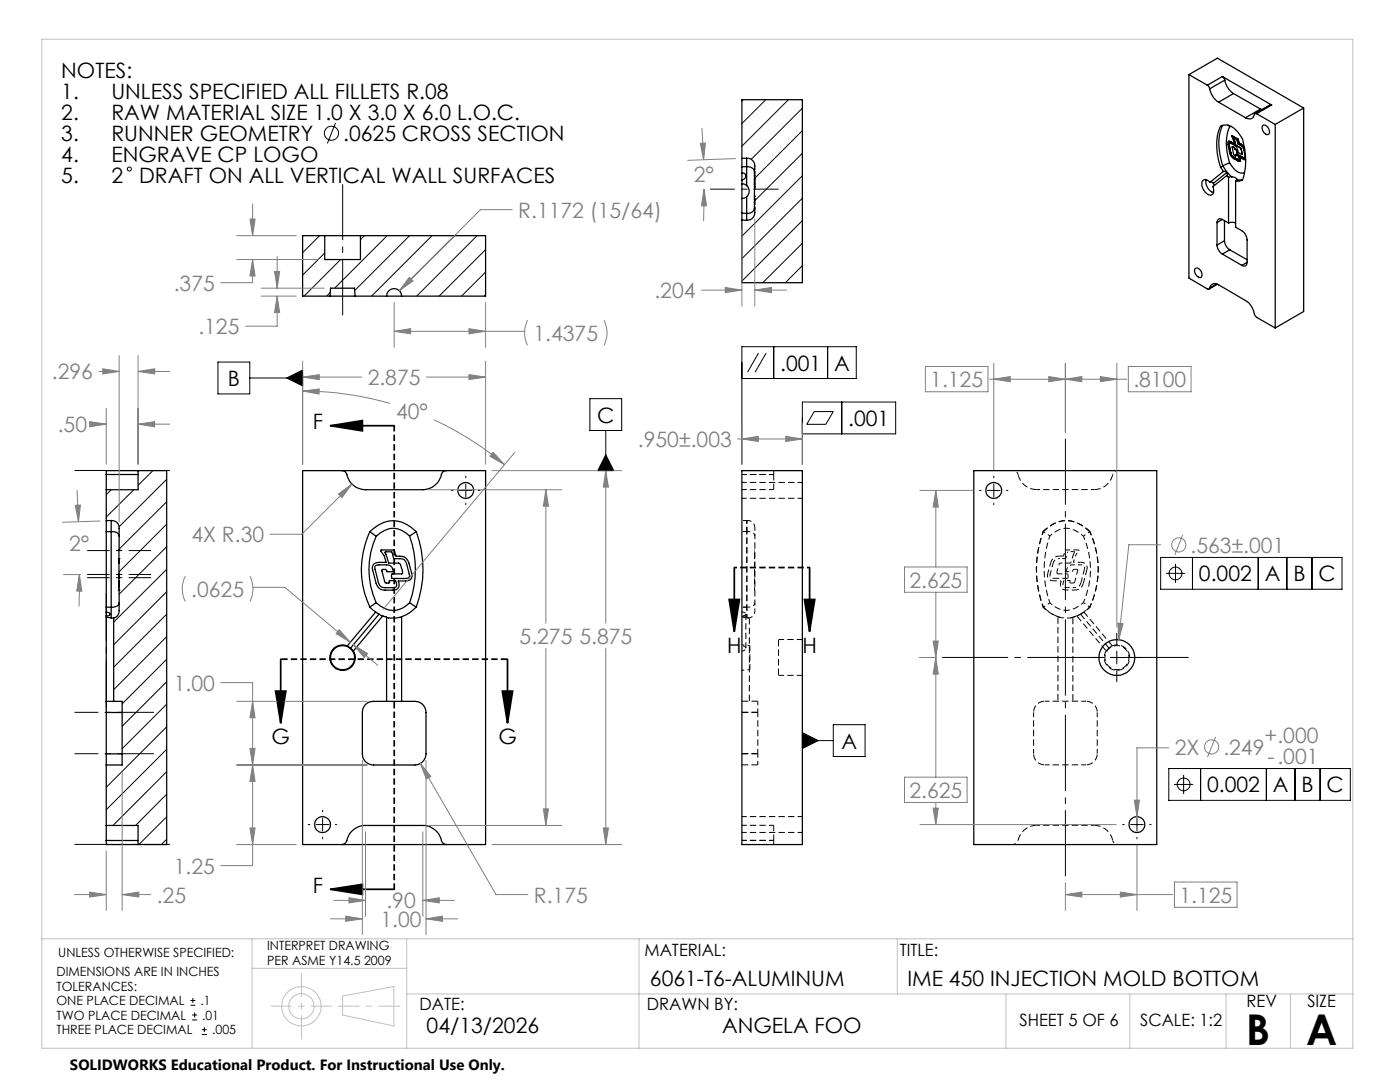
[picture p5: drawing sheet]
<svg xmlns="http://www.w3.org/2000/svg" width="279mm" height="216mm" viewBox="0 0 279 216" stroke-linecap="round" stroke-linejoin="round" font-family="sans-serif">
<g fill="none" stroke="#c0c0c0" stroke-width=".2">
<path d="M8.4 7.8h261.6v201.4h-261.6zM8.4 187.3h261.6M50.3 187.3v21.8M50.3 193.2h30.9M68.4 198.8l10.2-2v7.9l-10.2-2.2zM81.2 198.3h188.8M81.2 187.3v21.9M127.5 187.3v21.9M179.1 187.3v11M200.8 198.3v10.9M225.5 198.3v10.9M244.7 198.3v10.9"/>
<path d="M257.5 198.3v10.9"/>
<circle cx="60.2" cy="200.8" r="2.53"/>
<circle cx="60.2" cy="200.8" r="3.9"/>
</g>
<path d="M60.2 194.2v13.1" fill="none" stroke="#c0c0c0" stroke-width=".2" stroke-dasharray="15.2 1.3 1.3 1.3" stroke-dashoffset="10.6" stroke-linecap="butt"/>
<path d="M54.1 200.8h12.1" fill="none" stroke="#c0c0c0" stroke-width=".2" stroke-dasharray="15.2 1.3 1.3 1.3" stroke-dashoffset="11.1" stroke-linecap="butt"/>
<path d="M67.4 200.8h12.5" fill="none" stroke="#c0c0c0" stroke-width=".2" stroke-dasharray="15.2 1.3 1.3 1.3" stroke-dashoffset="10.9" stroke-linecap="butt"/>
<g fill="none" stroke="#000" stroke-width=".25">
<path d="M237.3 14.9v40.6l3.6 2.1 .3 .1 .2-.2M237.3 14.9l3.6 2.1M237.3 14.9l5.7-3.3 17.2 10M240.9 17l.5 .7M241.4 17.7a4 4 0 0 0 1.8 2.7M243.9 15.3l.5 .7M243.9 15.3l9.9 5.7M243.9 15.3l-3 1.7M244.4 16a4.1 4.1 0 0 0 1.8 2.7M244.4 16l-3 1.7M246.2 18.7l5.4 3.1M246.2 18.7l-3 1.7"/>
<path d="M148.1 31.7v1.6M148.1 39.6v2.9M148.1 36.7l.5 .1 .4 .2M148.1 33.3v1.2a.71 .71 0 0 1 .7 .7 .71 .71 0 0 1-.7 .7M148.1 35.9v.8M148.1 34.5v1.4M148.1 36.7v2.9M148.1 33.3h.9M149 33.3a1.3 1.3 0 0 1 1.6 .8M149 31.6a1.61 1.61 0 0 1 1.6 2.2v1.2M149 33.3v3.7M149 39.3v3.3"/>
<path d="M149 37a1.46 1.46 0 0 1 0 2.3M149 39.3l-.9 .3M149 31.6v1.7M149 31.6h-.9v-11.7h12v36.5h-12v-12.5M150.6 37.3h.1M150.6 39.2h.1M150.6 36.3v.4M150.6 36.7v.1M150.6 39.8h.1M150.6 35v.7M150.6 35.9v.4M150.6 36.8v3"/>
<path d="M150.6 39.9v.5M150.6 34.3v3.4M150.6 39.6v1.2M150.6 34.4h.1M150.6 35h.1M150.6 36.3h.1M150.6 35.9h.1M150.6 36.7h.1M150.6 36.8h.1M150.6 35.7v.2M240.7 35.9a2.21 2.21 0 0 0 1.5 2.5M241.5 36.4l.4-.1 .2 .3"/>
<path d="M242.1 36.6l.2 .3-.2 .3M243.2 20.4l5.4 3.1M243.6 33.4a11 11 0 0 1 0-8.2 2.72 2.72 0 0 1 3.4 1.1l1 1.4a13.5 13.5 0 0 1 0 8.2l-.6 .2h-.8M243.6 33.4l.6 .8M244 25a10.9 10.9 0 0 0 .1 8.1M244.1 33.1l.5 .9 1.2 1.3M244.1 33.1l-.5 .3M244.2 34.2h.2l.4 .2M244.2 34.2l-2.7 2.2M244.8 35l-2.8 2.3a1.05 1.05 0 0 1-.5 1.6 2.11 2.11 0 0 1-1.4-3 1.06 1.06 0 0 1 1.4 .5M244.8 35l.4 .4M244.8 34.4l.2 .3-.2 .3"/>
<path d="M244.8 34.4l-2.7 2.2M245.1 25l.3 .3M245.2 28.2l.5 .1M245.2 28.2h-.1M245.2 35.4v9.1M245.3 28.9v-.3l.1-.1 1 .5 .5 .5 .1 .6-.6-.3M245.3 28.9l.3 1.6M245.3 28.9h.1M245.4 28.5l-.1 .4M245.4 25.3a10 10 0 0 0 0 7.2M245.4 32.5l-1.3 .6M245.4 32.5a3.3 3.3 0 0 0 2.2 2l.8-.1"/>
<path d="M245.6 30.5l.2 .5 .4 .4M245.6 28.3l-.3-.1-.3 .2 .4 2a2.47 2.47 0 0 0 1.9 1.8l.2-.1v-.6M245.6 30.5l.3 .7 .4 .2M245.6 30.5h.1M245.7 28.3l.6 .4M245.7 28.3h-.1M245.7 25.2l-.3 .1M245.8 35.3l.7 .1 .4 .4M245.8 35.3l-.6 .1M245.8 27.1h.1M245.9 27.1h.1M245.9 27.1l.4 1.6-.7-.4"/>
<path d="M245.9 27.1l1.2 .7M245.9 29.3h.1M246 29.3l-.1 .1 .3 1.4 .4 .3v-.1M246 29.3l.2 .1M246 29.3h.1M246.2 29.4l.2 .3M246.2 27.6l.1-.1 .6 .4a1.35 1.35 0 0 0 .9 1.3l.4 .8 .3 1.4v.2l-.4-.1M246.2 27.5v.1M246.2 31.4l.7 .4M246.2 27.6l.1 .2M246.2 27.6h.1M246.2 29.4h.1"/>
<path d="M246.2 31.4h.1M246.3 31.4l.7 .4M246.3 27.8l.3 1.1M246.3 27.8h.1M246.4 29.7v.1M246.4 29.7l.1 .1M246.4 29.8h.1M246.4 29.7h.1M246.5 29.8l.5 .3M246.6 28.9l.9 .6M246.6 28.9h.1M246.6 36.1v9.2l1.2 .7a2.37 2.37 0 0 1 1.1 1.9v4.5"/>
<path d="M246.6 31v-.1l.6 .3 .1 .7-.4-.1M246.7 30.9l-.1 .2M246.7 30.9h.1M246.7 30.9l-.1 .1M246.8 30.3l1 .5 .1-.2M246.8 30.3v.2M246.8 30.7l.1 .1M246.8 30.7h.1M246.9 30.3l-.1 .4M246.9 30.3h.1M246.9 35.8l-.3 .3M246.9 35.8h1.1"/>
<path d="M246.9 30.8h.1M246.9 30.8l1.2 .7M246.9 35.8h.1M246.9 30.3h-.1M246.9 30.8l1.3 .7M247 31.8l.3 .1M247 31.8h-.1M247.1 27.8l.2 .8M247.1 27.8h.1M247.1 27.8l.2 .7M247.3 28.6l.3 .2M247.3 28.5l.3 .3"/>
<path d="M247.3 28.5v.1M247.4 32.2h.1M247.5 29.5l.2 .3M247.5 31.5v-.1l1.1 .5M247.5 31.4v.1M247.5 31.5h.1M247.5 31.5l-.1 .7M247.5 29.5l.2 .2M247.5 29.5h.1M247.6 28.8l.4 .3 .4 .7M247.6 28.8l.8 .8M247.6 28.8h.1"/>
<path d="M247.7 29.8l.2 .8M247.7 29.7l.2 .9M247.7 29.7v.1M247.9 30.6h.1M247.9 30.6l-.1 .2M248.2 31.5l.3 .1M248.2 31.5h-.1M250.8 22.7l-.2-.1a.48 .48 0 0 0-.4 .6 1.07 1.07 0 0 1-1.6 .3M250.8 22.7l3.7 2.1M251.6 21.8l.2 .1M251.6 21.8l-3 1.7M252.1 25a1.23 1.23 0 0 1 1.1 1.8 1.22 1.22 0 0 1-1.1-1.8z"/>
<path d="M253.8 21l-.3-.1-3 1.7M253.8 21l-3 1.7M254.5 24.8v40.6M260.2 21.6l-5.7 3.2M260.2 21.6v40.6l-5.7 3.2M64.8 47h7.1M64.8 47h-4.4v12.1h5.5M64.8 47v4.8h7.1v-4.8M65.9 59.1l.1-1.6h4.7l.2 1.6M65.9 59.1h5M71.9 47h25v12.1h-26M77.2 59.1a1.5 1.5 0 0 1 1.5-1.5 1.5 1.5 0 0 1 1.5 1.5"/>
<path d="M148.1 42.5v1.4M148.1 43.9l.9 .1M148.1 42.5l.9 .1M149 42.6v1.4M150.6 41.7a1.36 1.36 0 0 1-1.6 .9M150.6 41.3a1.87 1.87 0 0 1-1.2 2.6l-.4 .1M150.6 41.7h.1M150.6 40.4v.4M150.6 40.8v.9M150.6 40.4h.1M238.5 53.6a1.1 1.1 0 0 1 1.4 1.3 .53 .53 0 0 1-.4 .5 .53 .53 0 0 1-.6-.3 1.29 1.29 0 0 1-.4-1.5zM241.4 57.5a1.06 1.06 0 0 1 1.8-.7l5.4 3.2a4.8 4.8 0 0 1 1.9 3l.3 .3 3.7 2.1"/>
<path d="M242.8 56.7l-1.4 .8M242.9 48.9a2.26 2.26 0 0 0 1 1.8M242.9 44.4v4.5M243 56.7l-1.7 1M243.9 43.8a.65 .65 0 0 0-.7-.1 .65 .65 0 0 0-.3 .7M243.9 43.8l1.3 .7M243.9 50.7l3.9 2.3M243.9 43.8l-1 .6M244.4 48a2.26 2.26 0 0 0 1 1.8M244.4 44.1v3.9M244.4 48l-1.5 .9M245.2 44.5a1.5 1.5 0 0 1 1.4 0"/>
<path d="M245.4 49.8l3.5 2M245.4 49.8l-1.5 .9M248.9 52.4a.64 .64 0 0 1-.3 .6 .64 .64 0 0 1-.8 0M248.9 52.4l-1.1 .6M21.2 94.7v3M21.2 94.7v-.8h12.1v74.6h-12.1v-.8M21.2 97.7v6.2h1M21.2 94.7h6.4M27.6 93.9v3.8h-6.4M60.4 93.9h36.5v74.6h-36.5zM68.2 93.9a1.17 1.17 0 0 1 1.2 1.2 3.8 3.8 0 0 0 3.6 2.6h11.4a4.1 4.1 0 0 0 3.8-3.3l.4-.4 .5-.1M148.1 93.9h12v74.6h-12z"/>
<path d="M194.3 93.9h36.6v74.6h-36.6zM21.2 104v2.1M21.2 106.1v15M21.2 106.1h1M22.2 106.1a1.22 1.22 0 0 1 1.6 .9M22.2 103.9a1.45 1.45 0 0 1 1.6 1.5l-.1 4.3M22.2 106.1v15.1M22.2 103.9v2.2M23.7 117.8l.1 4a1.49 1.49 0 0 1-1.1 1.5M23.7 117.8h.1M23.7 111.5h.1M23.7 109.7h.1"/>
<path d="M23.7 114.5v.2M23.7 115.3v.1M23.7 114.7v.3M23.7 116v.3M23.7 116.3v1M23.7 115.9v1.3M23.7 116.3h.1M23.7 111.5v.9M23.7 114.5v.9M23.7 109.7v4.8M23.7 115v.3M23.7 115.4v.6"/>
<path d="M23.7 117.2v.6M23.7 114.7h.1M23.7 115.3h.1M23.7 115h.1M23.7 116h.1M73.8 106.1l1.3 .9M74.9 113l.5-.3a5.1 5.1 0 0 1 2.5 .2l.3 .3 .3 .9h-1.2l-.4-.5h-.6l-.1 .2 .7 2.5h.8v-.4h1.3l.2 .7-.1 .4-.2 .2-.5 .1a3.2 3.2 0 0 1-2.5-.3l-.4-.7-.7-2.9zM75.1 107a15.9 15.9 0 0 0 0 13.3M76 109.8l2.7-.1 .3 1.3a2.24 2.24 0 0 1 2.4 .8l.8 2.6a1.1 1.1 0 0 1-1.3 1.5h-1.4a1.16 1.16 0 0 1 0 1.3 1.16 1.16 0 0 1-1.1 .6 2.8 2.8 0 0 1-3.1-.9l-.9-3.2a1.14 1.14 0 0 1 1.2-1.5h1.4l-.3-1.3zM76.9 110.1h1.3l.4 1.4a2.23 2.23 0 0 1 2.4 .5l.7 2.8-.1 .5-.7 .1h-2.7h-.1l.1-.9h2l.1-.1v-.4l-.5-1.5-2.2-.1zM81.7 107a4.4 4.4 0 0 0-6.6 0M81.7 107a19.7 19.7 0 0 1 0 13.3"/>
<path d="M83.1 106.1a21.8 21.8 0 0 1 0 15 7.5 7.5 0 0 1-2.9 1.9M83.1 106.1a5.9 5.9 0 0 0-8.5-.7l-.8 .7a17.6 17.6 0 0 0 0 15l1.2 1M83.1 106.1l-1.4 .9M21.2 123.2l1 .1M21.2 139.9h1.5M21.2 122.1l.5 .1 .3 .3-.2 .3-.6 .1M21.2 121.1v1M21.2 122.9v.3M21.2 139.9v2.3M21.2 122.1v.8M21.2 123.2v16.7M21.2 121.1l1 .1"/>
<path d="M22.2 123.3h.5M22.2 121.2v2.1M22.7 139.9h1.7v12.7h-3.2M22.7 123.3v16.6M23.8 120.3a1.13 1.13 0 0 1-1.3 .9h-.3M69.3 128.9l.7 .4M69.3 128.9a2.53 2.53 0 0 0-3.5 2.1 2.53 2.53 0 0 0 3.2 2.7 2.53 2.53 0 0 0 1.5-3.8M70 129.3l.5 .6M75 122.1l.6 .5M75 122.1l-5.7 6.8M75.1 120.3l-1.3 .9M75.1 120.3a4.4 4.4 0 0 0 6.6 0"/>
<path d="M75.6 122.6l.8 .3M75.6 122.6l-5.6 6.7M76.4 122.9l.8 .3M76.4 122.9l-5.9 7M77.2 139.9h3M77.2 139.9h-2.7a2.15 2.15 0 0 0-2.2 2.3v8.2a2.2 2.2 0 0 0 2.2 2.2h8.3a2.27 2.27 0 0 0 2.2-2.2v-8.2a2.21 2.21 0 0 0-2.2-2.3h-2.6M77.2 123.2v16.7M80.2 123a4.6 4.6 0 0 1-3 .2M80.2 123v16.9M81.7 120.3l1.4 .9M21.2 150.4v2.2M21.2 142.2v8.2"/>
<path d="M21.2 152.6v12.1M21.2 142.2h3.2M21.2 150.4h3.2M21.2 164.7v3M21.2 164.7h6.4v3.8M21.2 167.7h6.4M68.2 168.5a1.25 1.25 0 0 0 1.2-1.2 3.8 3.8 0 0 1 3.6-2.6h11.4a4 4 0 0 1 3.8 3.3l.4 .4 .5 .1"/>
<circle cx="92.9" cy="97.9" r="1.59"/>
<circle cx="198.3" cy="97.9" r="1.59"/>
<circle cx="68.4" cy="131.2" r="2.4"/>
<circle cx="222.9" cy="131.2" r="3.6"/>
<circle cx="64.4" cy="164.5" r="1.59"/>
<circle cx="226.9" cy="164.5" r="1.59"/>
</g>
<g fill="none" stroke="#000" stroke-width=".2" stroke-dasharray="1.3 .6" stroke-dashoffset=".3" stroke-linecap="butt">
<path d="M148.1 94.7h6.3M148.1 99.4h12M154.4 97.7h-6.3M154.4 94.7h-6.3M160.1 96.3h-12M149 106.1v-2.2v2.2M150.7 105.4a1.45 1.45 0 0 0-1.7-1.5M211.1 114.5l-.1-.1v-.4M212.6 109.7h2.6M213 115.4h-2.6M208.5 139.9h8.3M213.7 123.3a7.7 7.7 0 0 0 3.9-2.2"/>
<path d="M151.2 150.4v-8.3M206.3 150.4v-8.3M216.8 152.6h-8.3M219 142.1v8.3M148.1 167.7h6.3M148.1 166.1h12M154.4 167.7h-6.3M154.4 164.7h-6.3M160.1 162.9h-12"/>
</g>
<g fill="none" stroke="#000" stroke-width=".2" stroke-dasharray="1.3 .6" stroke-dashoffset=".4" stroke-linecap="butt">
<path d="M154.4 94.7v-.8M208.2 106.1l.5-.5M209.1 114.4a1.09 1.09 0 0 0 .2 1.1 1.09 1.09 0 0 0 1.1 .4M211.5 111h.7M211.5 111a1.69 1.69 0 0 0-1.8 1.3M211.7 116.1a1.12 1.12 0 0 0 .1 1.2 1.12 1.12 0 0 0 1.1 .4M214.4 117.7a1.67 1.67 0 0 0 1.8-1.3M216.9 113.7a1.1 1.1 0 0 0-.2-1.1 1.1 1.1 0 0 0-1.1-.4M216.9 105.5l.6 .6M214.1 123.2l.8-.3M215.6 122.5l-.7 .4M216.3 122.1l-.7 .4"/>
<path d="M217.5 121.2l-.5 .4M220.8 129.9l.5-.6M221.3 129.3l.7-.4M154.4 168.5v-.8"/>
</g>
<path d="M154.4 97.7v-3M217.6 106.1a6.1 6.1 0 0 0-7.6-1.4l-1.9 1.4M148.9 122.5v6.8M149.7 133.6v-4.8M222 128.9a2.54 2.54 0 0 1 3.4 2.1 2.54 2.54 0 0 1-3.1 2.7 2.54 2.54 0 0 1-1.5-3.8M154.4 167.7v-3" fill="none" stroke="#000" stroke-width=".2" stroke-dasharray="1.3 .6" stroke-dashoffset=".1" stroke-linecap="butt"/>
<g fill="none" stroke="#000" stroke-width=".2" stroke-dasharray="1.3 .6" stroke-linecap="butt">
<path d="M206.9 97.7a3.8 3.8 0 0 1-3.7-3M222.1 94.7a3.8 3.8 0 0 1-3.8 3M150.6 115.9h.1M150.6 114.4h.1M150.6 112.3h.1M150.6 114.5h.1M150.6 111h.1M150.6 112.4h.1M150.6 115.4h.1M150.6 114h.1M150.6 112.7h.1M150.6 111.5h.1"/>
<path d="M150.6 117.7h.1M150.6 116.1h.1M150.6 116.1v-.2M150.6 116.3h.1M150.6 115.8v.1M150.6 109.7h.1M150.6 115.8h.1M150.6 114.1h.1M150.6 113.6h.1M150.6 117.2h.1M150.6 114.6h.1M150.6 115.3h.1"/>
<path d="M150.6 110.1h.1M150.6 115h.1M150.6 116h.1M150.6 110.5h.1M150.6 113.9h.1M150.6 112.2h.1M150.6 110.3h.1M150.6 116.4h.1M150.6 110.9h.1M150.6 109.9h.1M150.6 113.7h.1M150.6 112.3v-.1"/>
<path d="M208.1 106.3l.1-.2M211.3 112.7l.4-.3M211.7 116.1l.1-.2M212.3 115.8l-.1 .5M212.7 114.1l.2-.5M213 114.5l.1 .1M213.1 115.3l-.1 .1M213.1 115.3v-.3M213.1 115v-.4M213.6 116v-.2M213.7 116.3l-.2-.1 .1-.2M214 114.1l.1-.2"/>
<path d="M214.1 113.9l.3-.3M214.2 116.3h-.5M214.3 110.1l.1 .2M214.4 110.3l-.1 .2M214.5 116l-.3 .3M214.9 113.6l.1 .1v.2M214.9 113.6h-.5M215.2 109.7l.1 .2M149 123.2l.5 .1M149.5 123.3h-.5M149.6 139.9v-16.6M151.2 139.9h-3.1"/>
<path d="M208.2 121.2v-.1M208.7 121.6l-.5-.4M211.1 123l.4 .2M211.5 123.2h-.1M213.7 123.3l.4-.1M215.6 122.5l5.7 6.8M216.3 122.1l5.7 6.8M217.5 121.2v-.1M217.6 121l-.1 .2M151.2 152.6h-3.1M151.2 150.4h-3.1M151.2 142.1h-3.1"/>
<path d="M203.2 167.7a3.8 3.8 0 0 1 3.7-3M218.3 164.7a3.8 3.8 0 0 1 3.8 3"/>
</g>
<g fill="none" stroke="#000" stroke-width=".2" stroke-dasharray="1.3 .6" stroke-dashoffset=".5" stroke-linecap="butt">
<path d="M149 106.1h-.9M149.1 103.9h-1M208.2 106.1a21.5 21.5 0 0 0 0 15.1M209.1 114.4l.6-2.1M209.5 106.9a20 20 0 0 0 0 13.4M210.2 112.4l-.6 2.1M215 113.9l-.5 2.1M148.1 123l.9 .2M148.1 122.1l.5 .1 .3 .3M148.1 129.9l.4-.1 .4-.5M148.9 122.5l-.2 .3-.6 .1M148.9 129.3l-.2-.3-.6-.1"/>
<path d="M149 121.2v2.1M149 121.2l-.9-.1M149 123.3l-.9-.1M208.1 121.1l.6 .5a7 7 0 0 0 2.9 1.6M211.5 123.2l2.2 .1M216.2 120.2a16.2 16.2 0 0 0 0-13.2M217.5 121.1a17.8 17.8 0 0 0 0-15M217.5 121.2a17.8 17.8 0 0 0 0-15.1M151.2 152.6v-2.2M151.2 142.1v-2.2"/>
</g>
<g fill="none" stroke="#000" stroke-width=".2" stroke-dasharray="1.3 .6" stroke-dashoffset=".6" stroke-linecap="butt">
<path d="M218.3 97.7h-11.4M150.6 114.4v-2.1M150.6 111v-1.3M150.7 106.9v13.4M150.7 106.9a1.28 1.28 0 0 0-1.7-.8M208.2 106.1a21.5 21.5 0 0 0 0 15M212.2 111l.4-1.3M212.7 111.5h-1.2M212.7 114.1h1.3M213.6 115.8h-1.3M214.3 110.1h-1.2M214.6 110.9l.7-1"/>
<path d="M149 123.2v-2M149.5 123.3l.5-.2 .4-.4 .3-.9M150.7 120.3a1.07 1.07 0 0 1-1.3 .8l-.4 .1M206.9 164.7h11.4"/>
</g>
<g fill="none" stroke="#000" stroke-width=".2" stroke-dasharray="1.3 .6" stroke-dashoffset=".7" stroke-linecap="butt">
<path d="M203.2 94.7a1.02 1.02 0 0 0-1-.8M223.1 93.9a1.02 1.02 0 0 0-1 .8M149 106.1v15.1M150.6 111v1.3M209.6 114.5l-.1 .5 .2 .2 .7 .2M210.4 115.9h1.4M211 114l.3-1.3M212.7 111.5l.4-1.4M212.9 117.2h1.5M214.2 112.2l.4-1.3M214.4 117.7h-1.5M215.6 112.2h-1.4"/>
<path d="M216.2 107a4.3 4.3 0 0 0-4.8-1.3l-1.9 1.2M216.4 113.6l.1-.4-.2-.3-.7-.2M149 121.2v-15.1M209.5 120.3a4.4 4.4 0 0 0 6.7-.1M222.9 133.6a2.4 2.4 0 0 1-2.1-3.5 2.4 2.4 0 0 1 4.1-.3 2.4 2.4 0 0 1-1.6 3.8h-.4M202.2 168.5a1.02 1.02 0 0 0 1-.8M222.1 167.7a1.02 1.02 0 0 0 1 .8"/>
</g>
<g fill="none" stroke="#000" stroke-width=".2" stroke-dasharray="1.3 .6" stroke-dashoffset=".8" stroke-linecap="butt">
<path d="M150.6 114.4v1.5M150.6 116.1v1.6M150.7 105.4v1.5M209.5 106.9l-1.3-.8M212.2 116.3l-.1 .5 .1 .3 .7 .1M212.9 113.6a1.14 1.14 0 0 1 1.2-.9M215.6 112.7h-1.5M217.5 106.1l-1.3 .9M148.1 133.8l1.6-.2M149.7 128.8l-1.6-.1M150.7 120.3v1.5M209.5 120.3l-1.3 .9"/>
<path d="M216.3 122.1l1.2-1M217.5 121.2l-1.3-1"/>
</g>
<path d="M155.4 127.6v7.2M214.1 139.9v-16.7M220.8 129.9l-5.9-7" fill="none" stroke="#000" stroke-width=".2" stroke-dasharray="1.3 .6" stroke-dashoffset="-.1" stroke-linecap="butt"/>
<path d="M215.7 116.3l.7-2.7M216.2 116.4l.7-2.7M217.5 106.1a5.9 5.9 0 0 0-8.2-.9l-1.1 .9M155.4 134.8h4.7M160.1 127.6h-4.7" fill="none" stroke="#000" stroke-width=".2" stroke-dasharray="1.3 .6" stroke-dashoffset=".2" stroke-linecap="butt"/>
<path d="M208.2 121.1l1.2 1 1.7 .9M211.1 123v16.9M216.8 139.9a2.22 2.22 0 0 1 2.2 2.2M206.3 142.1a2.22 2.22 0 0 1 2.2-2.2M208.5 152.6a2.22 2.22 0 0 1-2.2-2.2M219 150.4a2.22 2.22 0 0 1-2.2 2.2" fill="none" stroke="#000" stroke-width=".2" stroke-dasharray="1.3 .6" stroke-dashoffset="-.2" stroke-linecap="butt"/>
<path d="M211.5 111.5a1.2 1.2 0 0 0-1.3 .9M213 114.5h-1.9M214.4 117.2a1.19 1.19 0 0 0 1.3-.9" fill="none" stroke="#000" stroke-width=".2" stroke-dasharray="1.3 .6" stroke-dashoffset=".9" stroke-linecap="butt"/>
<path d="M211.7 112.4h2M213.7 112.4l.6-1.9" fill="none" stroke="#000" stroke-width=".2" stroke-dasharray="1.3 .6" stroke-dashoffset="1" stroke-linecap="butt"/>
<g fill="none" stroke="#000" stroke-width=".2">
<path d="M148.3 19.9l-.2 .3M152.8 19.9l-4.7 4.8M157.3 19.9l-9.2 9.3M67 24.6l-1.7 4M160.1 21.6l-10.2 10.2M160.1 26.1l-9.5 9.5M160.1 30.6l-9.5 9.4M160.1 35.1l-12 12M160.1 39.5l-12 12.1M63.8 47l-3.4 3.4M64.8 50.5l-4.4 4.4M65.9 58.3l-.7 .8"/>
<path d="M68 51.8l-7.3 7.3M72.7 47l-.8 .8M77.3 47l-10.5 10.5M81.7 47l-10.9 11M86.2 47l-12 12.1M90.7 47l-11 11M95.2 47l-12.1 12.1M96.9 49.8l-9.3 9.3M96.9 54.3l-4.8 4.8M96.9 58.8l-.3 .3M160.1 44l-12 12.1M160.1 48.5l-7.9 7.9"/>
<path d="M160.1 53l-3.4 3.4M43.5 72.2h6.3v6.4h-6.3zM49.8 75.4h10.6M57.2 75.4l3.2-1.6v3.2zM117.7 79.6h6.4v6.3h-6.4zM148.1 75.5h22.8v-6.3h-22.8v23.4M151.4 70.4l-2.2 3.9M152.9 70.4l-2.2 3.9M154.4 69.2v6.3M165.2 69.2v6.3M22.2 97.7l-1 1M26.7 97.7l-5.5 5.5"/>
<path d="M30.5 93.9l-2.9 2.9M33.3 95.6l-9.6 9.5M90.1 97.9h.3M91.7 97.9h2.5M93 95v.3M93 96.6v2.5M95.5 97.9h.3M120.9 90.7l1.6 3.2h-3.2zM120.9 85.9v8M160.1 86.6h18.7v-6.4h-18.7v12.4M162.5 82.1h3.8l-1.5 2.6h-3.8zM168 80.2v6.4"/>
<path d="M195.5 97.9h.3M197.1 97.9h2.5M198.3 95v.3M198.3 96.6v2.5M200.9 97.9h.3M33.3 100.1l-9.5 9.5M33.3 104.6l-9.6 9.5M33.3 109.1l-9.5 9.5M33.3 113.6l-10.6 10.5M33.3 118.1l-10.6 10.6M93 100.4v.3M198.3 100.4v.3"/>
<path d="M231.6 111.2h36.2v6.4h-36.2zM232.7 114.4h3.8M234.6 112.5v3.8M238 111.2v6.4M251.1 111.2v6.4M256.8 111.2v6.4M261.8 111.2v6.4M33.3 122.6l-10.6 10.5M33.3 127l-10.6 10.6M33.3 131.6l-8.9 8.8M33.3 136l-8.9 8.9M218.1 131.2h2.2"/>
<path d="M221.6 131.2h2.6M222.9 126.4v2.3M222.9 129.9v2.6M222.9 133.7v2.3M225.4 131.2h2.4M33.3 140.5l-8.9 8.9M33.3 145l-12.1 12.1M33.3 149.5l-12.1 12.1M33.3 154l-10.8 10.7M33.3 158.5l-6.2 6.2M160.1 147.8h6.2M160.1 146.2l3.2 1.6-3.2 1.6z"/>
<path d="M166.3 144.6h6.3v6.4h-6.3zM233.3 153.4h36.2v6.3h-36.2zM234.3 156.5h3.8M236.2 154.6v3.8M239.6 153.4v6.3M252.7 153.4v6.3M258.4 153.4v6.3M263.5 153.4v6.3M33.3 163l-5.6 5.5M33.3 167.5l-1.1 1M61.5 164.5h.3M63.1 164.5h2.6"/>
<path d="M64.4 161.7v.3M64.4 163.3v2.5M64.4 167.1v.3M66.9 164.5h.3M224 164.5h.4M225.6 164.5h2.6M226.9 161.7v.3M226.9 163.3v2.5M226.9 167.1v.3M229.4 164.5h.3"/>
<circle cx="25.8" cy="33.7" r=".39"/>
<circle cx="66.2" cy="26.6" r="1.41"/>
<circle cx="234.6" cy="114.4" r="1.27"/>
<circle cx="236.2" cy="156.5" r="1.27"/>
</g>
<g fill="none" stroke="#808080" stroke-width=".2">
<path d="M139.8 28.6h1l-.4 3.3zM140.1 25.5l.3 6.4M140.5 37.7l.5 3.4h-1zM140.5 37.7l-.1 6.4M146.8 31.6l-9.6 .4M47.2 47h11.9M47.2 51.8h16.3M49.9 43.7h1l-.5 3.3zM50.4 40.7v6.3M50.4 51.8v4.6h-6.3M50.4 51.8l.5 3.3h-1zM52.1 57.5h12.6"/>
<path d="M52.1 59.1h7M54.8 54.2h1l-.5 3.3zM55.3 59.1v6h-6.3M55.3 51.2v6.3M55.3 59.1l.5 3.3h-1zM81.7 55.4l.7 .7-2.7 1.9zM102.2 41.8h-6.3l-16.2 16.2M140 57.9h8.1M144.7 57.4l3.4 .5-3.4 .5zM148.1 45.8v15.3M150.6 43.7v17.4M150.6 57.9h6.4"/>
<path d="M150.6 57.9l3.4-.5v1zM19.7 74.1h4.1M20.5 73.6l3.3 .5-3.3 .5zM23.8 70.9v33.3M27.6 70.9v21.7M27.6 74.1h6.3M27.6 74.1l3.3-.5v1zM60.4 72.1v20.5M60.4 75.2h11.8M60.4 75.2l3.3-.4v.9zM60.4 78l3.3-.4v1zM60.4 78a65.2 65.2 0 0 1 17.5 2.5"/>
<path d="M78.7 60.4v8.9M78.7 66.1h26M78.7 66.1l3.3-.5v1zM85.1 75.2h11.8M93.6 74.8l3.3 .4-3.3 .5zM93.6 65.6l3.3 .5-3.3 .5zM96.9 60.4v8.9M96.9 72.1v20.5M105.3 63.9a5.9 5.9 0 0 0 0 5M120.5 63.9a5.6 5.6 0 0 1 0 5M184.7 73.1h12.5v5.1h-12.5zM197.5 75.7h27.4"/>
<path d="M198.3 72.5v21.2M198.3 75.7l3.3-.6v1.1zM209.3 75.1l3.3 .6-3.3 .5zM212.6 72.5v13.8M212.6 75.7l3.3-.6v1.1zM219.6 75.1l3.3 .6-3.3 .5zM222.9 72.5v52.6M225.2 73.1h12.5v5.1h-12.5zM15.4 97.8l.3 6.3M17.9 84.1l3.3 .5-3.3 .6zM18.6 84.6h2.6M21.2 81.5v11.1"/>
<path d="M27.6 84.6h6.3M27.6 84.6l3.3-.5v1.1zM67.6 98.6l2.6-2-1.9 2.7zM70.2 96.6l-10 10h-6.3M85.7 97.7h26.4M86.6 83.8a62 62 0 0 1 14.1 8.9M98.2 93.9h25.9M98.4 90.2l2.3 2.5-2.9-1.6zM102.7 90.3l-26.3 31.3M108.9 97.7v26.7M108.9 97.7l.6 3.3h-1.1zM120.9 93.9v30.5"/>
<path d="M120.9 93.9l.5 3.3h-1zM147.2 87.6h12.9M148.1 84.4v8.2M148.1 87.6l3.2-.5v1zM156.8 87.1l3.3 .5-3.3 .5zM160.1 84.4v8.2M183.6 97.9h10.6M186.8 97.9v15.2M186.8 97.9l.5 3.3h-1.1zM12.7 114.7h3.4M15 100.8h1.1l-.4 3.3zM15.8 114.7l.5 3.3-1-.1z"/>
<path d="M15.8 114.7v6.3M19.9 104l-7.4 .2M37 115a5.6 5.6 0 0 0 0 5M49.9 115a5.6 5.6 0 0 1 0 5M50.5 117.2h6.3l13.1 11M180.5 113.1h12.5v5.1h-12.5zM186.8 118.2v36.9M231.6 108.7h-6.3l-2 18.9M236 106.7l-1.5 4M44.1 136.2h6.3v36.5h-6.3M47.2 139.9h26.1M50.4 139.9l.5 3.3h-1z"/>
<path d="M67.7 125.7l2.2 2.5-2.8-1.8zM70.5 128.7l4.9 4.1M70.5 128.7l2.9 1.7-.7 .8zM108.9 129.4v35.3M120.9 129.4v39.1M183.6 131.2h3.1M186.2 127.9h1.1l-.5 3.3zM186.8 131.2l.5 3.3h-1.1zM223.1 124.3l1 .1-.8 3.2zM24.4 153.9v27.8M47.2 152.6h26.1M49.9 149.3h1l-.5 3.3z"/>
<path d="M50.4 152.6l.5 3.3h-1zM72.3 151.7v34.8M83.9 152.3l15.1 26.2h6.3M83.9 152.3l2.1 2.6-.9 .5zM85 151.7v34.8M180.5 155.1h12.5v5h-12.5zM226.4 159.7h1l-.5 3.2zM233.3 149.2h-6.4v13.7M242.6 147l-1.6 4.1M14.9 178.5h6.3M17.9 178l3.3 .5-3.3 .5zM21.2 169.8v11.9"/>
<path d="M24.4 178.5h5.7M24.4 178.5l3.3-.5v1zM47.2 168.5h11.9M49.9 165.2h1l-.5 3.3zM66.6 179.7h6.4M69.6 179.1l3.4 .6-3.4 .5zM73 166v16.8M84.4 166v16.8M84.4 179.7h6.3M84.4 179.7l3.3-.6v1.1zM85.7 164.7h26.4M98.2 168.5h25.9"/>
<path d="M108.4 161.4h1.1l-.6 3.3zM120.4 165.2h1l-.5 3.3zM183.6 164.5h39.2M186.2 161.3h1.1l-.5 3.2zM186.8 160.1v4.4M212.6 178.5h21.5M212.6 176.1v5.6M212.6 178.5l3.3-.5v1zM223.6 178l3.3 .5-3.3 .5zM226.9 168.7v13M234.4 176h12.5v5h-12.5zM66 183.3h6.3"/>
<path d="M69 182.8l3.3 .5-3.3 .5zM85 183.3h6.4M85 183.3l3.3-.5v1z"/>
<circle cx="235.3" cy="108.7" r="1.42"/>
<circle cx="241.8" cy="149" r="1.41"/>
</g>
<path d="M66 84.9l6.3-1v2.1zM66 84.9h12.7M145.5 119.6h2.1l-1.1 6.4zM146.5 113.3v12.7M160.5 119.6h2.1l-1 6.4zM161.6 113.3v12.7M55 137.9h2l-1 6.4zM56 131.6v12.7M100.3 137.9h2l-1 6.4zM101.3 131.6v12.7M66 177.4l6.3-.9v2zM66 177.4h12.7" fill="none" stroke="#000" stroke-width=".35"/>
<path d="M212.6 87.5v87.3M237.2 131.2h-49.2" fill="none" stroke="#000" stroke-width=".2" stroke-dasharray="15.2 1.3 1.3 1.3" stroke-dashoffset="2.1" stroke-linecap="butt"/>
<path d="M21.2 141.2v-22.9" fill="none" stroke="#000" stroke-width=".2" stroke-dasharray="15.2 1.3 1.3 1.3" stroke-dashoffset="5.7" stroke-linecap="butt"/>
<path d="M17.4 114.6h12.8M17.4 115.3h12.8M17.4 109.9h12.8" fill="none" stroke="#000" stroke-width=".2" stroke-dasharray="15.2 1.3 1.3 1.3" stroke-dashoffset="10.8" stroke-linecap="butt"/>
<path d="M30.7 150.4h-15.8M30.7 142.1h-15.8" fill="none" stroke="#000" stroke-width=".2" stroke-dasharray="15.2 1.3 1.3 1.3" stroke-dashoffset="7.9" stroke-linecap="butt"/>
<path d="M33.9 93.9h-19M33.9 168.5h-19" fill="none" stroke="#000" stroke-width=".2" stroke-dasharray="15.2 1.3 1.3 1.3" stroke-dashoffset="7.6" stroke-linecap="butt"/>
<path d="M68.4 36.8v26.1" fill="none" stroke="#000" stroke-width=".2" stroke-dasharray="15.2 1.3 1.3 1.3" stroke-dashoffset="4.1" stroke-linecap="butt"/>
<path d="M141.7 37.7h13.7" fill="none" stroke="#000" stroke-width=".2" stroke-dasharray="15.2 1.3 1.3 1.3" stroke-dashoffset="10.3" stroke-linecap="butt"/>
<path d="M78.7 84.9v92.5" fill="none" stroke="#000" stroke-width=".35" stroke-dasharray="1.3 .6" stroke-dashoffset=".1" stroke-linecap="butt"/>
<path d="M101.3 131.5h-45.3" fill="none" stroke="#000" stroke-width=".35" stroke-dasharray="1.3 .6" stroke-dashoffset="-.1" stroke-linecap="butt"/>
<path d="M161.6 113.2h-15" fill="none" stroke="#000" stroke-width=".35" stroke-dasharray="1.3 .6" stroke-dashoffset=".7" stroke-linecap="butt"/>
<g fill="#000">
<path d="M57.2 75.4l3.2-1.6v3.2zM120.9 90.7l1.6 3.2h-3.2zM160.1 146.2l3.2 1.6-3.2 1.6z"/>
<path d="M66 84.9l6.3-1v2.1zM66 177.4l6.3-.9v2zM100.3 137.9h2l-1 6.4zM55 137.9h2l-1 6.4zM160.5 119.6h2.1l-1 6.4zM145.5 119.6h2.1l-1.1 6.4z"/>
</g>
<path d="M120.4 165.2h1l-.5 3.3zM120.9 93.9l.5 3.3h-1zM60.4 75.2l3.3-.4v.9zM93.6 74.8l3.3 .4-3.3 .5zM98.4 90.2l2.3 2.5-2.9-1.6zM60.4 78l3.3-.4v1zM67.7 125.7l2.2 2.5-2.8-1.8zM70.5 128.7l2.9 1.7-.7 .8zM50.4 139.9l.5 3.3h-1zM49.9 149.3h1l-.5 3.3zM50.4 152.6l.5 3.3h-1zM49.9 165.2h1l-.5 3.3zM69 182.8l3.3 .5-3.3 .5zM85 183.3l3.3-.5v1zM69.6 179.1l3.4 .6-3.4 .5zM84.4 179.7l3.3-.6v1.1zM108.9 97.7l.6 3.3h-1.1zM108.4 161.4h1.1l-.6 3.3zM83.9 152.3l1.2 3.1 .9-.5zM67.6 98.6l.7 .7 1.9-2.7zM148.1 87.6l3.2-.5v1zM156.8 87.1l3.3 .5-3.3 .5zM186.8 97.9l.5 3.3h-1.1zM186.2 127.9h1.1l-.5 3.3zM186.8 131.2l.5 3.3h-1.1zM186.2 161.3h1.1l-.5 3.2zM223.1 124.3l.2 3.3 .8-3.2zM226.4 159.7l.5 3.2 .5-3.2zM219.6 75.1l3.3 .6-3.3 .5zM212.6 75.7l3.3-.6v1.1zM198.3 75.7l3.3-.6v1.1zM209.3 75.1l3.3 .6-3.3 .5zM212.6 178.5l3.3-.5v1zM223.6 178l3.3 .5-3.3 .5zM17.9 84.1l3.3 .5-3.3 .6zM27.6 84.6l3.3-.5v1.1zM24.4 178.5l3.3-.5v1zM17.9 178l3.3 .5-3.3 .5zM15.8 114.7l.5 3.3-1-.1zM15 100.8h1.1l-.4 3.3zM27.6 74.1l3.3-.5v1zM20.5 73.6l3.3 .5-3.3 .5zM49.9 43.7h1l-.5 3.3zM50.4 51.8l.5 3.3h-1zM93.6 65.6l3.3 .5-3.3 .5zM78.7 66.1l3.3-.5v1zM81.7 55.4l-2 2.6 2.7-1.9zM54.8 54.2h1l-.5 3.3zM55.3 59.1l.5 3.3h-1zM144.7 57.4l3.4 .5-3.4 .5zM150.6 57.9l3.4-.5v1zM140.5 37.7l.5 3.4h-1zM139.8 28.6h1l-.4 3.3z" fill="#808080"/>
<path d="M38 199.6h1M38.5 199.1v1M38 200.6h1M38.3 203.5h1M38.3 202.5h1M38.8 202v1M40.3 206.4h1M40.3 205.5h1M40.8 205v.9" fill="none" stroke="#000" stroke-width=".2"/>
<g font-size="8.5">
<text x="248.7" y="208.4">B</text>
<text x="260.7" y="208.4">A</text>
</g>
<g font-size="4.2">
<text x="12.2" y="15.6">NOTES:</text>
<text x="12.2" y="19.8">1.</text>
<text x="12.2" y="24">2.</text>
<text x="22.2" y="19.8">UNLESS SPECIFIED ALL FILLETS R.08</text>
<text x="22.2" y="24">RAW MATERIAL SIZE 1.0 X 3.0 X 6.0 L.O.C.</text>
<text x="12.2" y="28.2">3.</text>
<text x="22.2" y="28.2">RUNNER GEOMETRY</text>
<text x="68.5" y="28.2">.0625 CROSS SECTION</text>
<text x="12.2" y="32.3">4.</text>
<text x="22.2" y="32.3">ENGRAVE CP LOGO</text>
<text x="12.2" y="36.5">5.</text>
<text x="22.2" y="36.5">2</text>
<text x="27.8" y="36.5">DRAFT ON ALL VERTICAL WALL SURFACES</text>
<text x="45.5" y="77">B</text>
<text x="155.7" y="73.9">.001</text>
<text x="166.5" y="73.9">A</text>
<text x="62.4" y="85.6">F</text>
<text x="119.2" y="84.3">C</text>
<text x="169.3" y="85">.001</text>
<text x="239.3" y="116">0.002</text>
<text x="252.4" y="116">A</text>
<text x="258.1" y="116">B</text>
<text x="263.1" y="116">C</text>
<text x="145.1" y="130.2">H</text>
<text x="160.2" y="130.2">H</text>
<text x="54.2" y="148.5">G</text>
<text x="99.5" y="148.5">G</text>
<text x="167.9" y="149.4">A</text>
<text x="240.9" y="158.1">0.002</text>
<text x="254" y="158.1">A</text>
<text x="259.7" y="158.1">B</text>
<text x="264.8" y="158.1">C</text>
<text x="62.4" y="178.2">F</text>
<text x="129.7" y="196.7">6061-T6-ALUMINUM</text>
<text x="181.1" y="196.7">IME 450 INJECTION MOLD BOTTOM</text>
<text x="85.1" y="206.2">04/13/2026</text>
<text x="144.1" y="206.2">ANGELA FOO</text>
</g>
<g font-size="4.2" fill="#808080">
<text x="138.5" y="36.2">2°</text>
<text x="103.4" y="43.4">R.1172 (15/64)</text>
<text x="34.7" y="58">.375</text>
<text x="130.6" y="59.5">.204</text>
<text x="39.6" y="66.7">.125</text>
<text x="106.5" y="68">1.4375</text>
<text x="10.3" y="75.7">.296</text>
<text x="73.4" y="76.8">2.875</text>
<text x="185.7" y="77.2">1.125</text>
<text x="226.2" y="77.2">.8100</text>
<text x="79.1" y="83.5">40°</text>
<text x="11.5" y="86.2">.50</text>
<text x="127.3" y="89.2">.950±.003</text>
<text x="13.8" y="109.9">2°</text>
<text x="38.2" y="108.2">4X R.30</text>
<text x="237.6" y="110.3">.563±.001</text>
<text x="38.2" y="119.1">.0625</text>
<text x="181.5" y="117.2">2.625</text>
<text x="103.7" y="128.5">5.275 5.875</text>
<text x="34.7" y="137.8">1.00</text>
<text x="252.4" y="148.3">+.000</text>
<text x="234.4" y="150.6">2X</text>
<text x="244.1" y="150.6">.249</text>
<text x="252.9" y="152.4">-.001</text>
<text x="181.5" y="159.2">2.625</text>
<text x="34.7" y="174.3">1.25</text>
<text x="31.3" y="180.1">.25</text>
<text x="75.9" y="184.9">1.00</text>
<text x="77.1" y="181.2">.90</text>
<text x="106.6" y="180.1">R.175</text>
<text x="235.4" y="180.1">1.125</text>
</g>
<g font-size="3.4">
<text x="128.6" y="190.8">MATERIAL:</text>
<text x="179.6" y="190.8">TITLE:</text>
<text x="83.7" y="201.6">DATE:</text>
<text x="129.1" y="201.6">DRAWN BY:</text>
<text x="248.8" y="201">REV</text>
<text x="260.9" y="201">SIZE</text>
<text x="203.4" y="204.6">SHEET 5 OF 6</text>
<text x="227.6" y="204.6">SCALE: 1:2</text>
</g>
<text font-size="3" x="14" y="213.5">SOLIDWORKS Educational Product. For Instructional Use Only.</text>
<g font-size="2.5">
<text x="11.6" y="190.9">UNLESS OTHERWISE SPECIFIED:</text>
<text x="53.3" y="189.6">INTERPRET DRAWING</text>
<text x="11.3" y="194.8">DIMENSIONS ARE IN INCHES</text>
<text x="11.3" y="197.7">TOLERANCES:</text>
<text x="53.3" y="192.5">PER ASME Y14.5 2009</text>
<text x="11.3" y="200.6">ONE PLACE DECIMAL</text>
<text x="11.3" y="203.5">TWO PLACE DECIMAL</text>
<text x="40" y="200.6">.1</text>
<text x="40.3" y="203.5">.01</text>
<text x="11.3" y="206.4">THREE PLACE DECIMAL</text>
<text x="42.3" y="206.4">.005</text>
</g>
</svg>
